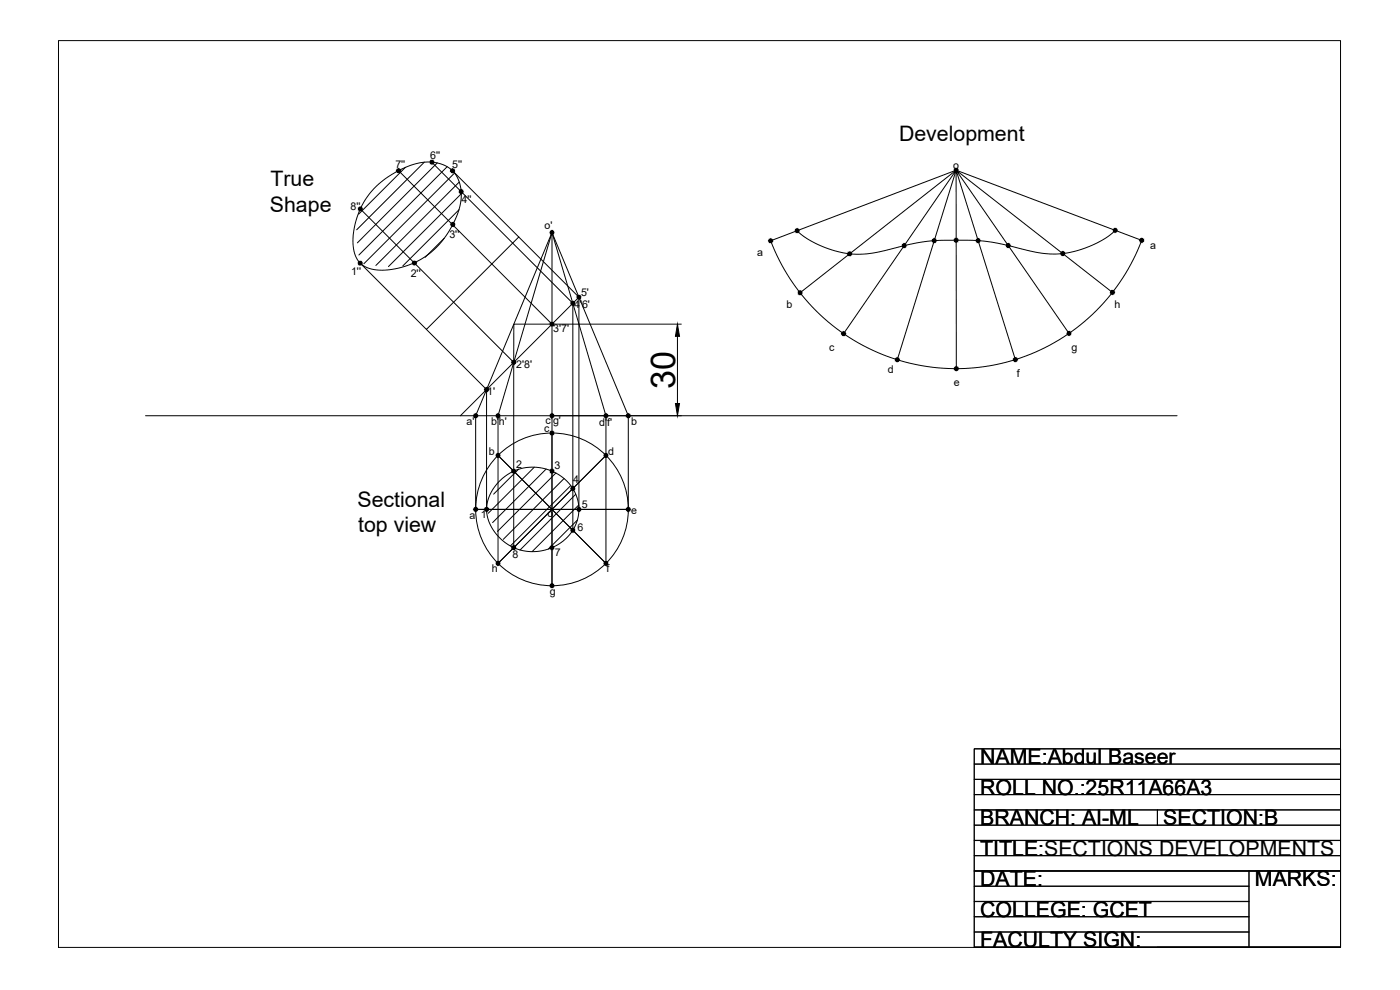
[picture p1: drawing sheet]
<svg xmlns="http://www.w3.org/2000/svg" width="420mm" height="297mm" viewBox="0 0 420 297" stroke-linecap="round" stroke-linejoin="round" font-family="sans-serif">
<!-- layer: 0 -->
<g fill="none" stroke="#000" stroke-width=".3">
<path d="M17.6 12.2h384.7v272.1h-384.7zM112.7 56.1a26.3 26.3 0 0 1 15.8-7.5 9.1 9.1 0 0 1 9.9 10.2 24.5 24.5 0 0 1-25 22.2 7.2 7.2 0 0 1-7.4-7.7 23.6 23.6 0 0 1 6.7-17.2zM119.5 51l46.2 46.3h-11.5v11.4M121.7 50.2l-14.1 14.1M127.3 48.7l-20.3 20.2M129.6 48.6l42.3 42.4v68.3M131.2 48.9l-24 24M134.2 50l-26.5 26.5M135.8 51.2l37.9 38M136.4 51.9l-27.2 27.2M137.8 54.6l-25 25.1M138.4 58.1l-21.8 21.9"/>
<path d="M286.9 51.1l-46.8 36.7M108 62.5l46.2 46.2M133.3 71.5l-5.7 5.7M137.8 62.9l-16.9 16.9M155.7 71.1l-27.7 27.7-20.1-20M165.7 69.8l22.9 54.9v28.1M231.3 72.2l55.6-21.1 55.7 21a59.5 59.5 0 0 1-55.6 38.5 59.5 59.5 0 0 1-55.7-38.4zM334.8 68.9a28.7 28.7 0 0 1-27.9 5.9 63.7 63.7 0 0 0-23-2.7 60.9 60.9 0 0 0-18.4 3.1 28.5 28.5 0 0 1-26.4-6.2M128 98.8l18 18.1v35.9M166.2 97.3h38.3M173.7 89.2l-35.5 35.5M173.7 89.2v63.6"/>
<path d="M333.9 87.7l-47-36.6 33.9 48.9M154.2 108.7v55.6M203.3 100.9v20.2M253.2 100.1l33.7-49-17.6 56.8M304.7 107.9l-17.8-56.8 .1 59.5M43.7 124.7h309.6M149.5 136.6l32.3 32.4v-44.3l-16.1-54.9-16.2 54.9v44.3l32.3-32.4M149.8 144.4a14.1 14.1 0 0 1 23.6 5.5 12.8 12.8 0 0 1-11.5 15.5 13.9 13.9 0 0 1-15.9-12.8 12.4 12.4 0 0 1 3.8-8.2zM155.7 140.8l-7.5 7.5M160.3 140.2l-13.8 13.8M163.9 140.8l-16.1 16M166.8 141.9l-17.5 17.6"/>
<path d="M169.3 143.6l-18.3 18.2M171.3 145.7l-18.1 18.1M172.8 148.3l-16.8 16.8M173.3 156l-8.7 8.7M173.7 151.5l-14 14M188.6 152.8h-45.8v-28.1l22.9-54.9v105.9M292.4 238.5h109.9M292.4 233.9h109.9M292.4 229.3h109.9M292.4 238.4h109.9M292.4 233.8h109.9M292.4 229.2h109.9"/>
<path d="M292.4 256.8h109.9M292.4 252.2h109.9M292.4 247.6h109.9M292.4 243h109.9M292.4 256.7h109.9M292.4 252.1h109.9M292.4 247.5h109.9M347.4 243v4.6M292.4 279.7h82.4M292.4 275.1h82.4M292.4 270.5h82.4M292.4 265.9h82.4"/>
<path d="M292.4 261.4h109.9M292.4 279.6h82.4M292.4 275h82.4M292.4 270.4h82.4M292.4 261.3h109.9M374.8 261.3v23M292.4 284.3h109.9h-109.9v-59.6h109.9v59.6h-54.9M292.4 284.2h109.9h-109.9v-59.6h109.9v59.6h-54.9"/>
<circle cx="165.7" cy="152.8" r="22.9"/>
</g>
<g fill="#000" stroke="#000" stroke-width=".3">
<path d="M203.3 97.3l.6 3.6h-1.2zM202.7 121.1h1.2l-.6 3.6z"/>
<path d="M119.2 51.1l.4 .1zM119.2 51.2h.4zM119.2 51.3l.4-.1z"/>
<path d="M119.2 51.5l.4-.3zM119.6 51.2l-.1 .4zM119.6 51.2l-.1 .4z"/>
<path d="M119.3 50.8l.3 .4zM119.2 50.9l.4 .3zM119.2 50.9l.4 .3z"/>
<path d="M119.6 51.2l.2 .4zM119.6 51.2l.3 .4zM119.6 51.2l.3 .4z"/>
<path d="M119.8 50.8l-.2 .4zM119.6 50.8v.4zM119.5 50.8l.1 .4z"/>
<path d="M119.6 51.2l.4 .3zM119.6 51.2h.5z"/>
<path d="M119.6 51.2h.5zM119.6 51.2l.4-.3zM119.9 50.8l-.3 .4z"/>
<path d="M129.2 48.5l.4 .2zM129.2 48.7h.4zM129.2 48.8l.4-.1z"/>
<path d="M129.3 48.9l.3-.2zM129.6 48.7l-.1 .4zM129.6 48.7l-.1 .4z"/>
<path d="M129.4 48.3l.2 .4zM129.3 48.4l.3 .3zM129.3 48.4l.3 .3z"/>
<path d="M129.6 48.7l.2 .4zM129.6 48.7l.2 .4zM129.6 48.7l.3 .3z"/>
<path d="M129.8 48.2l-.2 .5zM129.6 48.2v.5zM129.5 48.2l.1 .5z"/>
<path d="M129.6 48.7l.5 .1zM129.6 48.7l.5 .1z"/>
<path d="M129.6 48.7l.5-.2zM129.6 48.7l.4-.3zM129.9 48.3l-.3 .4z"/>
<path d="M135.4 51.1l.4 .1zM135.4 51.2h.4zM135.4 51.4l.4-.2z"/>
<path d="M135.4 51.5l.4-.3zM135.8 51.2l-.3 .4zM135.8 51.2l-.1 .5z"/>
<path d="M135.5 50.9l.3 .3zM135.5 50.9l.3 .3zM135.4 51l.4 .2z"/>
<path d="M135.8 51.2l.1 .5zM135.8 51.2l.3 .4zM135.8 51.2l.4 .3z"/>
<path d="M135.9 50.8l-.1 .4zM135.8 50.8v.4zM135.7 50.8l.1 .4z"/>
<path d="M135.8 51.2l.4 .3zM135.8 51.2l.4 .2z"/>
<path d="M135.8 51.2l.4-.1zM135.8 51.2l.4-.1zM136.1 50.9l-.3 .3z"/>
<path d="M138 57.4l.4 .1zM138 57.5h.4zM138 57.6l.4-.1z"/>
<path d="M138 57.8l.4-.3zM138.4 57.5l-.3 .4zM138.4 57.5l-.1 .4z"/>
<path d="M138.1 57.1l.3 .4zM138.1 57.1l.3 .4zM138 57.2l.4 .3z"/>
<path d="M138.4 57.5l.2 .4zM138.4 57.5l.3 .4zM138.4 57.5l.3 .4z"/>
<path d="M138.6 57.1l-.2 .4zM138.4 57v.5zM138.3 57.1l.1 .4z"/>
<path d="M138.4 57.5l.4 .3zM138.4 57.5l.4 .1z"/>
<path d="M138.4 57.5l.4-.1zM138.4 57.5l.4-.3zM138.7 57.1l-.3 .4z"/>
<path d="M286.5 50.9l.4 .2zM286.5 51.1h.4zM286.5 51.2l.4-.1z"/>
<path d="M286.6 51.3l.3-.2zM286.9 51.1l-.2 .3zM286.9 51.1l-.1 .4z"/>
<path d="M286.7 50.7l.2 .4zM286.6 50.8l.3 .3zM286.6 50.8l.3 .3z"/>
<path d="M286.9 51.1l.2 .4zM286.9 51.1l.2 .4zM286.9 51.1l.4 .2z"/>
<path d="M287.1 50.6l-.2 .5zM286.9 50.6v.5zM286.8 50.6l.1 .5v-.5z"/>
<path d="M286.9 51.1l.4 .2zM286.9 51.1l.5 .1z"/>
<path d="M286.9 51.1l.5-.2zM286.9 51.1l.4-.3zM287.2 50.7l-.3 .4z"/>
<path d="M107.7 78.8l.4 .2zM107.6 79h.5zM107.7 79.1l.4-.1z"/>
<path d="M107.7 62.5l.4 .2zM107.7 62.7h.4zM107.7 62.8l.4-.1z"/>
<path d="M107.7 79.2l.4-.2zM108.1 79l-.1 .4zM108.1 79l-.1 .4z"/>
<path d="M107.8 63l.3-.3zM108.1 62.7l-.2 .4zM108.1 62.7l-.1 .4z"/>
<path d="M107.8 78.6l.3 .4zM107.7 78.7l.4 .3zM107.7 78.7l.4 .3z"/>
<path d="M107.9 62.3l.2 .4zM107.9 62.3l.2 .4zM107.8 62.4l.3 .3z"/>
<path d="M108.1 79l.1 .4zM108.1 79l.3 .3zM108.1 79l.3 .3z"/>
<path d="M108.1 62.7l.2 .4zM108.1 62.7l.3 .4zM108.1 62.7l.3 .4z"/>
<path d="M108.2 78.5l-.1 .5zM108.1 78.5v.5zM108 78.5l.1 .5z"/>
<path d="M108.3 62.3l-.2 .4zM108.1 62.2v.5zM108 62.3l.1 .4v-.5z"/>
<path d="M108.1 79l.4 .1zM108.1 79h.5z"/>
<path d="M108.1 62.7l.4 .3zM108.1 62.7l.5 .1z"/>
<path d="M108.1 79h.5zM108.1 79l.4-.3v.1zM108.4 78.6l-.3 .4z"/>
<path d="M108.1 62.7l.5-.2zM108.1 62.7l.4-.3zM108.4 62.3l-.3 .4z"/>
<path d="M123.9 78.8l.5 .1zM123.9 78.9h.5zM123.9 79.1l.5-.2z"/>
<path d="M124 79.2l.4-.3zM124.4 78.9l-.3 .4zM124.4 78.9l-.2 .5z"/>
<path d="M124.1 78.6l.3 .3zM124.1 78.6l.3 .3zM124 78.6l.4 .3z"/>
<path d="M124.4 78.9l.1 .5zM124.4 78.9l.2 .4zM124.4 78.9l.2 .4z"/>
<path d="M124.5 78.5l-.1 .4zM124.4 78.5v.4zM124.2 78.5l.2 .4v-.4z"/>
<path d="M124.4 78.9l.4 .2zM124.4 78.9l.4 .2z"/>
<path d="M124.4 78.9l.4-.1zM124.4 78.9l.3-.3zM124.6 78.6l-.2 .3z"/>
<path d="M135.5 67.2l.4 .1zM135.4 67.3h.5zM135.5 67.5l.4-.2z"/>
<path d="M135.5 67.6l.4-.3zM135.9 67.3l-.3 .4zM135.9 67.3v.5z"/>
<path d="M135.6 67l.3 .3zM135.6 67l.3 .3zM135.5 67.1l.4 .2z"/>
<path d="M135.9 67.3v.5zM135.9 67.3l.3 .4zM135.9 67.3l.4 .3z"/>
<path d="M136 66.9l-.1 .4zM135.9 66.9v.4zM135.7 66.9l.2 .4z"/>
<path d="M135.9 67.3l.4 .3zM135.9 67.3l.4 .2z"/>
<path d="M135.9 67.3h.5zM135.9 67.3l.4-.1zM136.2 67l-.3 .3z"/>
<path d="M165.2 69.6l.5 .2zM165.2 69.8h.5zM165.2 69.9l.5-.1z"/>
<path d="M165.3 70l.4-.2zM165.7 69.8l-.2 .4zM165.7 69.8l-.2 .4z"/>
<path d="M165.4 69.4l.3 .4zM165.3 69.5l.4 .3zM165.3 69.5l.4 .3z"/>
<path d="M165.7 69.8l.1 .4zM165.7 69.8l.1 .4zM165.7 69.8l.2 .3z"/>
<path d="M165.8 69.3l-.1 .5zM165.7 69.3v.5zM165.5 69.3l.2 .5z"/>
<path d="M165.7 69.8l.4 .1zM165.7 69.8l.4 .1z"/>
<path d="M165.7 69.8l.4-.2zM165.7 69.8l.3-.3zM165.9 69.4l-.2 .4z"/>
<path d="M230.9 72.4l.4-.2zM230.9 72.5l.4-.3zM231.3 72.2l-.1 .5z"/>
<path d="M230.9 72l.4 .2zM230.8 72.1l.5 .1zM230.8 72.3l.5-.1z"/>
<path d="M231.3 72.2l-.1 .5zM231.3 72.2l.2 .5z"/>
<path d="M231.1 71.8l.2 .4zM231 71.9l.3 .3zM231 71.9l.3 .3z"/>
<path d="M231.3 72.2l.3 .4zM231.3 72.2l.3 .4zM231.3 72.2l.4 .2z"/>
<path d="M231.5 71.9l-.2 .3zM231.4 71.8l-.1 .4zM231.3 71.8v.4z"/>
<path d="M231.3 72.2l.4 .2zM231.3 72.2l.4-.1zM231.3 72.2l.4-.1z"/>
<path d="M238.8 69.1l.4 .1zM238.8 69.2h.4zM238.8 69.4l.4-.2z"/>
<path d="M238.9 69.5l.3-.3zM239.2 69.2l-.2 .4zM239.2 69.2l-.1 .5z"/>
<path d="M239 68.8l.2 .4zM239 68.8l.2 .4zM238.9 69l.3 .2z"/>
<path d="M239.2 69.2l.2 .5zM239.2 69.2l.3 .4zM239.2 69.2l.3 .4z"/>
<path d="M239.4 68.8l-.2 .4zM239.2 68.8v.4zM239.1 68.8l.1 .4z"/>
<path d="M239.2 69.2l.5 .2zM239.2 69.2h.5z"/>
<path d="M239.2 69.2h.5zM239.2 69.2l.5-.1zM239.5 68.8l-.3 .4z"/>
<path d="M254.6 76l.4 .2zM254.5 76.2h.5zM254.6 76.3v.1l.4-.2z"/>
<path d="M254.6 76.4l.4-.2zM255 76.2l-.1 .4zM255 76.2l-.1 .4z"/>
<path d="M254.7 75.8l.3 .4zM254.7 75.8l.3 .4zM254.6 75.9l.4 .3z"/>
<path d="M255 76.2l.1 .4zM255 76.2l.3 .3zM255 76.2l.4 .2z"/>
<path d="M255.1 75.7l-.1 .5zM255 75.7v.5zM254.9 75.7l.1 .5z"/>
<path d="M255 76.2l.4 .2zM255 76.2h.5z"/>
<path d="M255 76.2h.5zM255 76.2l.4-.3zM255.3 75.8l-.3 .4z"/>
<path d="M270.9 73.6l.5 .1zM270.9 73.7h.5zM270.9 73.8l.5-.1z"/>
<path d="M271 74l.4-.3zM271.4 73.7l-.2 .4zM271.4 73.7l-.2 .4z"/>
<path d="M271.1 73.3l.3 .4zM271 73.4l.4 .3zM271 73.4l.4 .3z"/>
<path d="M271.4 73.7l.1 .4zM271.4 73.7l.2 .4zM271.4 73.7l.2 .4z"/>
<path d="M271.5 73.3l-.1 .4zM271.4 73.2v.5zM271.2 73.3l.2 .4z"/>
<path d="M271.4 73.7l.4 .1zM271.4 73.7l.4 .1z"/>
<path d="M271.4 73.7l.4-.1zM271.4 73.7l.3-.3zM271.6 73.3l-.2 .4z"/>
<path d="M279.9 72.1l.5 .1zM279.9 72.2h.5zM279.9 72.3l.5-.1z"/>
<path d="M280 72.5l.4-.3zM280.4 72.2l-.2 .4zM280.4 72.2l-.2 .4z"/>
<path d="M280.1 71.8l.3 .4zM280 71.9l.4 .3zM280 71.9l.4 .3z"/>
<path d="M280.4 72.2l.1 .4zM280.4 72.2l.2 .4zM280.4 72.2l.2 .4z"/>
<path d="M280.5 71.8l-.1 .4zM280.4 71.7v.5zM280.2 71.8l.2 .4z"/>
<path d="M280.4 72.2l.4 .3zM280.4 72.2l.4 .1z"/>
<path d="M280.4 72.2l.4-.1zM280.4 72.2l.4-.3zM280.6 71.8l-.2 .4z"/>
<path d="M286.5 71.9l.4 .2zM286.5 72.1h.4zM286.5 72.2l.4-.1z"/>
<path d="M286.6 72.4l.3-.3zM286.9 72.1l-.2 .4zM286.9 72.1l-.1 .4z"/>
<path d="M286.7 71.7l.2 .4zM286.7 71.7l.2 .4zM286.6 71.8l.3 .3z"/>
<path d="M286.9 72.1l.2 .4zM286.9 72.1l.3 .4zM286.9 72.1l.4 .3z"/>
<path d="M287.1 71.6l-.2 .5zM286.9 71.6v.5zM286.8 71.6l.1 .5z"/>
<path d="M286.9 72.1l.4 .3zM286.9 72.1l.5 .1z"/>
<path d="M286.9 72.1l.5-.2zM286.9 72.1l.4-.3zM287.2 71.7l-.3 .4z"/>
<path d="M293.1 72l.4 .2zM293.1 72.2h.4zM293.1 72.3l.4-.1z"/>
<path d="M293.2 72.5l.3-.3zM293.5 72.2l-.2 .4zM293.5 72.2l-.1 .4z"/>
<path d="M293.3 71.8l.2 .4zM293.3 71.8l.2 .4zM293.2 71.9l.3 .3z"/>
<path d="M293.5 72.2l.2 .4zM293.5 72.2l.3 .4zM293.5 72.2l.3 .4z"/>
<path d="M293.7 71.7l-.2 .5zM293.5 71.7v.5zM293.4 71.7l.1 .5z"/>
<path d="M293.5 72.2l.5 .1zM293.5 72.2l.5 .1z"/>
<path d="M293.5 72.2l.5-.2zM293.5 72.2l.4-.3zM293.8 71.8l-.3 .4z"/>
<path d="M302.1 73.5l.5 .2zM302.1 73.7h.5zM302.1 73.8l.5-.1z"/>
<path d="M302.2 73.9l.4-.2zM302.6 73.7l-.3 .3zM302.6 73.7v.4z"/>
<path d="M302.3 73.3l.3 .4zM302.3 73.3l.3 .4zM302.2 73.4l.4 .3z"/>
<path d="M302.6 73.7v.4zM302.6 73.7l.2 .3zM302.6 73.7l.2 .3z"/>
<path d="M302.7 73.2l-.1 .5zM302.6 73.2v.5zM302.4 73.2l.2 .5z"/>
<path d="M302.6 73.7l.4 .1zM302.6 73.7l.4 .1z"/>
<path d="M302.6 73.7h.4zM302.6 73.7l.4-.2zM302.8 73.3l-.2 .4z"/>
<path d="M318.5 75.9l.4 .2zM318.5 76.1h.4zM318.5 76.2l.4-.1z"/>
<path d="M318.6 76.4l.3-.3zM318.9 76.1l-.1 .4zM318.9 76.1l-.1 .4z"/>
<path d="M318.7 75.7l.2 .4zM318.7 75.7l.2 .4zM318.6 75.8l.3 .3z"/>
<path d="M318.9 76.1v.4zM318.9 76.1l.2 .4zM318.9 76.1l.4 .3z"/>
<path d="M319.1 75.6l-.2 .5zM318.9 75.6v.5zM318.8 75.6l.1 .5z"/>
<path d="M318.9 76.1l.4 .3zM318.9 76.1l.5 .1z"/>
<path d="M318.9 76.1l.5-.2zM318.9 76.1l.5-.2zM319.2 75.7l-.3 .4z"/>
<path d="M334.2 69l.5 .1zM334.2 69.1h.5zM334.2 69.3l.5-.2z"/>
<path d="M334.3 69.4l.4-.3zM334.7 69.1l-.3 .4zM334.7 69.1l-.2 .4z"/>
<path d="M334.4 68.7l.3 .4zM334.4 68.7l.3 .4zM334.3 68.8l.4 .3z"/>
<path d="M334.7 69.1l.1 .4zM334.7 69.1l.3 .4zM334.7 69.1l.3 .4z"/>
<path d="M334.8 68.7l-.1 .4 .3-.4zM334.7 68.7v.4zM334.5 68.7l.2 .4z"/>
<path d="M334.7 69.1l.4 .2zM334.7 69.1l.4 .2z"/>
<path d="M334.7 69.1l.4-.1zM334.7 69.1l.4-.1zM335 68.7l-.3 .4z"/>
<path d="M342.2 72.3l.4-.2zM342.3 72.4l.3-.3zM342.6 72.1l-.1 .5z"/>
<path d="M342.3 71.9l.3 .2zM342.2 72l.4 .1zM342.2 72.1h.4z"/>
<path d="M342.6 72.1l-.1 .5zM342.6 72.1l.2 .5z"/>
<path d="M342.5 71.7l.1 .4zM342.4 71.8l.2 .3zM342.4 71.8l.2 .3z"/>
<path d="M342.6 72.1l.2 .5zM342.6 72.1l.3 .4zM342.6 72.1l.5 .1z"/>
<path d="M342.9 71.7l-.3 .4zM342.8 71.7l-.2 .4zM342.6 71.7v.4z"/>
<path d="M342.6 72.1l.5 .1zM342.6 72.1h.5zM342.6 72.1l.4-.3z"/>
<path d="M165.2 97.1l.5 .2zM165.2 97.3h.5zM165.2 97.4l.5-.1z"/>
<path d="M165.3 97.5l.4-.2zM165.7 97.3l-.2 .4zM165.7 97.3l-.2 .4z"/>
<path d="M165.4 96.9l.3 .4zM165.3 97l.4 .3zM165.3 97l.4 .3z"/>
<path d="M165.7 97.3l.1 .4zM165.7 97.3l.1 .4zM165.7 97.3l.2 .3z"/>
<path d="M165.8 96.8l-.1 .5zM165.7 96.8v.5zM165.5 96.8l.2 .5z"/>
<path d="M165.7 97.3l.4 .1zM165.7 97.3l.4 .1z"/>
<path d="M165.7 97.3l.4-.2zM165.7 97.3l.3-.3zM165.9 96.9l-.2 .4z"/>
<path d="M171.5 90.9l.4 .1zM171.5 91h.4zM171.5 91.1l.4-.1z"/>
<path d="M171.5 91.3l.4-.3zM171.9 91l-.3 .4zM171.9 91l-.1 .4z"/>
<path d="M171.6 90.6l.3 .4zM171.5 90.7l.4 .3zM171.5 90.7l.4 .3z"/>
<path d="M171.9 91l.1 .4zM171.9 91l.3 .4zM171.9 91l.3 .4z"/>
<path d="M172 90.6l-.1 .4zM171.9 90.5v.5zM171.8 90.6l.1 .4z"/>
<path d="M171.9 91l.4 .3zM171.9 91l.4 .1z"/>
<path d="M171.9 91l.4-.1zM171.9 91l.4-.3zM172.2 90.6l-.3 .4z"/>
<path d="M173.3 89l.4 .2zM173.3 89.2h.4zM173.3 89.3l.4-.1z"/>
<path d="M173.4 89.4l.3-.2zM173.7 89.2l-.2 .3zM173.7 89.2l-.1 .4z"/>
<path d="M173.5 88.8l.2 .4zM173.5 88.8l.2 .4zM173.4 88.9l.3 .3z"/>
<path d="M173.7 89.2l.2 .4zM173.7 89.2l.2 .4zM173.7 89.2l.3 .3z"/>
<path d="M173.9 88.7l-.2 .5zM173.7 88.7v.5zM173.6 88.7l.1 .5z"/>
<path d="M173.7 89.2l.5 .1zM173.7 89.2l.5 .1z"/>
<path d="M173.7 89.2l.5-.2zM173.7 89.2l.4-.3zM174 88.8l-.3 .4z"/>
<path d="M239.7 88l.4-.2zM239.8 88.1l.3-.3zM240.1 87.8l-.2 .4z"/>
<path d="M239.7 87.6l.4 .2zM239.7 87.7l.4 .1zM239.6 87.9l.5-.1z"/>
<path d="M240.1 87.8v.5zM240.1 87.8v.5z"/>
<path d="M239.9 87.4l.2 .4zM239.8 87.5l.3 .3zM239.8 87.5l.3 .3z"/>
<path d="M240.1 87.8l.2 .5zM240.1 87.8l.4 .3zM240.1 87.8l.4 .3z"/>
<path d="M240.4 87.5l-.3 .3zM240.2 87.4l-.1 .4zM240.1 87.4v.4z"/>
<path d="M240.1 87.8h.5zM240.1 87.8l.4-.1zM240.1 87.8l.4-.1z"/>
<path d="M252.8 99.9l.4 .2zM252.7 100l.5 .1zM252.7 100.1h.5z"/>
<path d="M253 99.7l.2 .4zM252.9 99.8l.3 .3zM252.9 99.8l.3 .3z"/>
<path d="M253.4 99.7l-.2 .4zM253.3 99.7l-.1 .4zM253.1 99.7l.1 .4z"/>
<path d="M320.4 99.8l.4 .2zM320.4 99.9l.4 .1zM320.4 100.1l.4-.1z"/>
<path d="M320.7 99.6l.1 .4zM320.5 99.7l.3 .3zM320.5 99.7l.3 .3z"/>
<path d="M321.1 99.7l-.3 .3zM320.9 99.6l-.1 .4zM320.8 99.6v.4z"/>
<path d="M333.4 87.9l.5-.2zM333.5 88l.4-.3zM333.9 87.7l-.2 .5z"/>
<path d="M333.5 87.5l.4 .2zM333.4 87.6l.5 .1zM333.4 87.8l.5-.1z"/>
<path d="M333.9 87.7l-.2 .5zM333.9 87.7v.5z"/>
<path d="M333.7 87.3l.2 .4zM333.6 87.4l.3 .3zM333.6 87.4l.3 .3z"/>
<path d="M333.9 87.7l.2 .4zM333.9 87.7l.2 .4zM333.9 87.7l.4 .2z"/>
<path d="M334.1 87.4l-.2 .3zM334 87.3l-.1 .4zM333.8 87.3l.1 .4z"/>
<path d="M333.9 87.7l.4 .2zM333.9 87.7l.4-.1zM333.9 87.7l.4-.1z"/>
<path d="M145.6 116.7l.4 .2zM145.6 116.9h.4zM145.6 117l.4-.1z"/>
<path d="M145.7 117.2l.3-.3zM146 116.9l-.2 .4zM146 116.9l-.1 .4z"/>
<path d="M145.8 116.5l.2 .4zM145.7 116.6l.3 .3zM145.7 116.6l.3 .3z"/>
<path d="M146 116.9l.2 .4zM146 116.9l.3 .4zM146 116.9l.3 .4z"/>
<path d="M146.2 116.4l-.2 .5 .3-.4zM146 116.4v.5zM145.9 116.4l.1 .5z"/>
<path d="M146 116.9l.4 .3zM146 116.9l.5 .1z"/>
<path d="M146 116.9l.5-.2zM146 116.9l.4-.3zM146.3 116.5l-.3 .4z"/>
<path d="M153.7 108.6l.5 .1zM153.7 108.7h.5zM153.7 108.9l.5-.2z"/>
<path d="M153.8 109l.4-.3zM154.2 108.7l-.2 .5zM154.2 108.7v.5z"/>
<path d="M153.9 108.4l.3 .3zM153.9 108.4l.3 .3zM153.8 108.5l.4 .2z"/>
<path d="M154.2 108.7l.1 .5zM154.2 108.7l.1 .5zM154.2 108.7l.2 .4z"/>
<path d="M154.3 108.3l-.1 .4zM154.2 108.3v.4zM154 108.3l.2 .4z"/>
<path d="M154.2 108.7l.3 .3zM154.2 108.7h.4z"/>
<path d="M154.2 108.7h.4zM154.2 108.7l.4-.1zM154.4 108.4l-.2 .3z"/>
<path d="M252.7 100.3l.5-.2zM252.8 100.4l.4-.3zM253.2 100.1l-.2 .5z"/>
<path d="M253.2 100.1l-.2 .5zM253.2 100.1v.5z"/>
<path d="M253.2 100.1l.3 .4zM253.2 100.1l.3 .4zM253.2 100.1l.4 .1z"/>
<path d="M253.2 100.1l.4 .1zM253.2 100.1l.4-.2zM253.2 100.1l.3-.3z"/>
<path d="M268.9 108.1l.4-.2zM268.9 108.2l.4-.3zM269.3 107.9l-.3 .4z"/>
<path d="M268.9 107.7l.4 .2zM268.8 107.8l.5 .1zM268.8 108l.5-.1z"/>
<path d="M269.3 107.9v.5zM269.3 107.9v.5z"/>
<path d="M269.1 107.5l.2 .4zM269 107.6l.3 .3zM269 107.6l.3 .3z"/>
<path d="M269.3 107.9l.1 .5zM269.3 107.9l.3 .4zM269.3 107.9l.4 .2z"/>
<path d="M269.5 107.6l-.2 .3zM269.4 107.5l-.1 .4zM269.3 107.5v.4z"/>
<path d="M269.3 107.9l.4 .2zM269.3 107.9h.4zM269.3 107.9l.3-.3z"/>
<path d="M286.6 110.8l.4-.2zM286.6 110.9l.4-.3zM287 110.6l-.1 .5z"/>
<path d="M286.6 110.4l.4 .2zM286.6 110.5l.4 .1zM286.6 110.6h.4z"/>
<path d="M287 110.6l-.1 .5zM287 110.6l.2 .4z"/>
<path d="M286.8 110.2l.2 .4zM286.7 110.3l.3 .3zM286.7 110.3l.3 .3z"/>
<path d="M287 110.6l.2 .4zM287 110.6l.3 .4zM287 110.6l.5 .1z"/>
<path d="M287.3 110.2l-.3 .4zM287.1 110.2l-.1 .4zM287 110.2v.4z"/>
<path d="M287 110.6l.5 .1zM287 110.6l.4-.1zM287 110.6l.4-.1z"/>
<path d="M304.3 108.1l.4-.2zM304.4 108.2l.3-.3zM304.7 107.9l-.2 .4z"/>
<path d="M304.3 107.6l.4 .3zM304.3 107.8l.4 .1zM304.3 107.9h.4z"/>
<path d="M304.7 107.9v.5zM304.7 107.9v.5z"/>
<path d="M304.6 107.5l.1 .4zM304.4 107.5l.3 .4zM304.3 107.6l.4 .3z"/>
<path d="M304.7 107.9l.2 .4zM304.7 107.9l.4 .2zM304.7 107.9l.4 .2z"/>
<path d="M305 107.5l-.3 .4zM304.8 107.5l-.1 .4zM304.7 107.4v.5z"/>
<path d="M304.7 107.9h.5zM304.7 107.9l.4-.2zM304.7 107.9l.4-.2z"/>
<path d="M320.4 100.2l.4-.2zM320.5 100.3l.3-.3zM320.8 100l-.1 .5z"/>
<path d="M320.8 100l-.1 .5zM320.8 100l.2 .5z"/>
<path d="M320.8 100l.2 .5zM320.8 100l.4 .3zM320.8 100l.5 .2z"/>
<path d="M320.8 100l.5 .2zM320.8 100l.5-.1zM320.8 100l.5-.1z"/>
<path d="M142.3 124.6l.5 .1zM142.3 124.7h.5zM142.3 124.9l.5-.2z"/>
<path d="M142.4 125l.4-.3zM142.8 124.7l-.3 .4zM142.8 124.7l-.2 .5z"/>
<path d="M142.5 124.4l.3 .3-.2-.4zM142.5 124.4l.3 .3zM142.4 124.5l.4 .2z"/>
<path d="M142.8 124.7l.1 .5zM142.8 124.7l.1 .5zM142.8 124.7l.2 .4z"/>
<path d="M142.9 124.3l-.1 .4zM142.8 124.3v.4zM142.6 124.3l.2 .4z"/>
<path d="M142.8 124.7l.4 .2zM142.8 124.7l.4 .2z"/>
<path d="M142.8 124.7l.4-.1zM142.8 124.7l.3-.2zM143 124.4l-.2 .3z"/>
<path d="M149 124.6v.1h.5zM149 124.7h.5zM149 124.9l.5-.2z"/>
<path d="M149 136.5l.5 .1zM149 136.6h.5zM149 136.8l.5-.2z"/>
<path d="M149.1 125l.4-.3zM149.5 124.7l-.3 .4zM149.5 124.7l-.2 .5z"/>
<path d="M149.1 136.9l.4-.3zM149.5 136.6l-.3 .4zM149.5 136.6l-.2 .5z"/>
<path d="M149.2 124.4l.3 .3zM149.2 124.4l.3 .3zM149.1 124.5l.4 .2z"/>
<path d="M149.2 136.3l.3 .3zM149.2 136.3l.3 .3zM149.1 136.4l.4 .2z"/>
<path d="M149.5 124.7l.1 .5zM149.5 124.7l.1 .5zM149.5 124.7l.3 .3z"/>
<path d="M149.5 136.6l.1 .5zM149.5 136.6l.1 .5zM149.5 136.6l.3 .3z"/>
<path d="M149.6 124.3l-.1 .4zM149.5 124.3v.4zM149.3 124.3l.2 .4z"/>
<path d="M149.6 136.2l-.1 .4zM149.5 136.2v.4zM149.3 136.2l.2 .4z"/>
<path d="M149.5 124.7l.3 .3zM149.5 124.7l.4 .2z"/>
<path d="M149.5 136.6l.3 .3zM149.5 136.6l.4 .2z"/>
<path d="M149.5 124.7l.4-.1zM149.5 124.7l.3-.2zM149.7 124.4l-.2 .3z"/>
<path d="M149.5 136.6l.4-.1zM149.5 136.6l.3-.2zM149.7 136.3l-.2 .3z"/>
<path d="M165.2 124.6l.5 .1zM165.2 124.7h.5zM165.2 124.9l.5-.2z"/>
<path d="M165.2 129.8l.5 .1zM165.2 129.9h.5zM165.2 130.1l.5-.2z"/>
<path d="M165.3 125l.4-.3zM165.7 124.7l-.2 .5zM165.7 124.7l-.2 .5z"/>
<path d="M165.3 130.2l.4-.3zM165.7 129.9l-.2 .5zM165.7 129.9v.5z"/>
<path d="M165.4 124.4l.3 .3zM165.3 124.5l.4 .2zM165.3 124.5l.4 .2z"/>
<path d="M165.4 129.6l.3 .3zM165.4 129.6l.3 .3zM165.3 129.7l.4 .2z"/>
<path d="M165.7 124.7l.1 .5zM165.7 124.7l.1 .5zM165.7 124.7l.2 .4z"/>
<path d="M165.7 129.9v.5zM165.7 129.9l.1 .5zM165.7 129.9l.3 .3z"/>
<path d="M165.8 124.3l-.1 .4zM165.7 124.3v.4zM165.5 124.3l.2 .4z"/>
<path d="M165.8 129.5l-.1 .4zM165.7 129.5v.4zM165.5 129.5l.2 .4z"/>
<path d="M165.7 124.7l.4 .2zM165.7 124.7l.4 .2z"/>
<path d="M165.7 129.9l.3 .3zM165.7 129.9l.4 .2z"/>
<path d="M165.7 124.7l.4-.1zM165.7 124.7l.3-.2zM165.9 124.4l-.2 .3z"/>
<path d="M165.7 129.9l.4-.1zM165.7 129.9l.4-.1zM165.9 129.6l-.2 .3z"/>
<path d="M181.4 124.6l.4 .1zM181.4 124.7h.4zM181.4 124.9l.4-.2z"/>
<path d="M181.4 136.5l.4 .1zM181.4 136.6h.4zM181.4 136.8l.4-.2z"/>
<path d="M181.5 125l.3-.3zM181.8 124.7l-.1 .5zM181.8 124.7l-.1 .5z"/>
<path d="M181.5 136.9l.3-.3zM181.8 136.6l-.1 .5zM181.8 136.6l-.1 .5z"/>
<path d="M181.6 124.4l.2 .3zM181.5 124.5l.3 .2zM181.5 124.5l.3 .2z"/>
<path d="M181.6 136.3l.2 .3zM181.6 136.3l.2 .3zM181.5 136.4l.3 .2z"/>
<path d="M181.8 124.7l.2 .5zM181.8 124.7l.3 .4zM181.8 124.7l.3 .4z"/>
<path d="M181.8 136.6l.2 .5zM181.8 136.6l.3 .4zM181.8 136.6l.3 .4z"/>
<path d="M182 124.3l-.2 .4zM181.8 124.3v.4zM181.7 124.3l.1 .4z"/>
<path d="M182 136.2l-.2 .4zM181.8 136.2v.4zM181.7 136.2l.1 .4z"/>
<path d="M181.8 124.7l.5 .2zM181.8 124.7l.5 .2z"/>
<path d="M181.8 136.6l.4 .3zM181.8 136.6l.5 .2z"/>
<path d="M181.8 124.7l.5-.1zM181.8 124.7l.4-.2zM182.1 124.4l-.3 .3z"/>
<path d="M181.8 136.6l.5-.1zM181.8 136.6l.5-.1zM182.1 136.3l-.3 .3z"/>
<path d="M188.1 124.6l.5 .1zM188.1 124.7h.5zM188.1 124.9l.5-.2z"/>
<path d="M188.2 125l.4-.3zM188.6 124.7l-.2 .5zM188.6 124.7l-.2 .5z"/>
<path d="M188.3 124.4l.3 .3zM188.2 124.5l.4 .2zM188.2 124.5l.4 .2z"/>
<path d="M188.6 124.7l.1 .5zM188.6 124.7l.1 .5zM188.6 124.7l.3 .3z"/>
<path d="M188.7 124.3l-.1 .4zM188.6 124.3v.4zM188.4 124.3l.2 .4z"/>
<path d="M188.6 124.7l.3 .3zM188.6 124.7l.4 .2z"/>
<path d="M188.6 124.7l.4-.1zM188.6 124.7l.3-.2zM188.8 124.4l-.2 .3z"/>
<path d="M142.3 152.7l.5 .1zM142.3 152.8h.5zM142.3 153l.5-.2z"/>
<path d="M142.4 153.1l.4-.3zM142.8 152.8l-.2 .5-.1-.1zM142.8 152.8v.5z"/>
<path d="M142.5 152.5l.3 .3zM142.5 152.5l.3 .3zM142.4 152.6l.4 .2z"/>
<path d="M142.8 152.8v.5zM142.8 152.8l.1 .5zM142.8 152.8l.3 .3z"/>
<path d="M142.9 152.4l-.1 .4zM142.8 152.4v.4zM142.6 152.4l.2 .4z"/>
<path d="M142.8 152.8l.3 .3zM142.8 152.8l.4 .2z"/>
<path d="M142.8 152.8l.4-.1zM142.8 152.8l.4-.1zM143 152.5l-.2 .3z"/>
<path d="M145.6 152.7l.4 .1zM145.6 152.8h.4zM145.6 153l.4-.2z"/>
<path d="M145.7 153.1l.3-.3zM146 152.8l-.1 .5zM146 152.8v.5z"/>
<path d="M145.8 152.5l.2 .3zM145.7 152.6l.3 .2zM145.7 152.6l.3 .2z"/>
<path d="M146 152.8v.5zM146 152.8l.3 .4-.1 .1zM146 152.8l.4 .3z"/>
<path d="M146.2 152.4l-.2 .4 .3-.3zM146 152.4v.4zM145.9 152.4l.1 .4z"/>
<path d="M146 152.8l.4 .3zM146 152.8l.5 .2z"/>
<path d="M146 152.8l.5-.1zM146 152.8l.4-.2zM146.3 152.5l-.3 .3z"/>
<path d="M153.7 141.2l.5 .2zM153.7 141.4h.5zM153.7 141.5l.5-.1z"/>
<path d="M153.8 141.6l.4-.2zM154.2 141.4l-.2 .4zM154.2 141.4l-.2 .4z"/>
<path d="M153.9 141l.3 .4zM153.8 141.1l.4 .3zM153.8 141.1l.4 .3z"/>
<path d="M154.2 141.4l.1 .4zM154.2 141.4l.2 .3zM154.2 141.4l.2 .3z"/>
<path d="M154.3 140.9l-.1 .5zM154.2 140.9v.5zM154 140.9l.2 .5z"/>
<path d="M154.2 141.4l.4 .1zM154.2 141.4h.4z"/>
<path d="M154.2 141.4h.4zM154.2 141.4l.3-.3zM154.4 141l-.2 .4z"/>
<path d="M165.2 141.2l.5 .2zM165.2 141.4h.5zM165.2 141.5l.5-.1z"/>
<path d="M165.3 141.6l.4-.2zM165.7 141.4l-.2 .4zM165.7 141.4l-.2 .4z"/>
<path d="M165.4 141l.3 .4zM165.3 141.1l.4 .3zM165.3 141.1l.4 .3z"/>
<path d="M165.7 141.4l.1 .4zM165.7 141.4l.1 .4zM165.7 141.4l.2 .3z"/>
<path d="M165.8 140.9l-.1 .5zM165.7 140.9v.5zM165.5 140.9l.2 .5z"/>
<path d="M165.7 141.4l.4 .1zM165.7 141.4l.4 .1z"/>
<path d="M165.7 141.4l.4-.2zM165.7 141.4l.3-.3zM165.9 141l-.2 .4z"/>
<path d="M171.5 146.4l.4 .2zM171.5 146.6h.4zM171.5 146.7l.4-.1z"/>
<path d="M171.5 159l.4 .1zM171.5 159.1h.4zM171.5 159.2l.4-.1z"/>
<path d="M171.5 146.9l.4-.3zM171.9 146.6l-.1 .4zM171.9 146.6v.4z"/>
<path d="M171.5 159.4l.4-.3zM171.9 159.1l-.3 .4zM171.9 159.1v.5z"/>
<path d="M171.6 146.2l.3 .4zM171.6 146.2l.3 .4zM171.5 146.3l.4 .3z"/>
<path d="M171.6 158.7l.3 .4zM171.6 158.7l.3 .4zM171.5 158.8l.4 .3z"/>
<path d="M171.9 146.6v.4zM171.9 146.6l.1 .4zM171.9 146.6l.4 .3z"/>
<path d="M171.9 159.1v.5zM171.9 159.1l.3 .4zM171.9 159.1l.4 .3z"/>
<path d="M172 146.1l-.1 .5zM171.9 146.1v.5zM171.8 146.1l.1 .5z"/>
<path d="M172 158.7l-.1 .4zM171.9 158.6v.5zM171.8 158.7l.1 .4z"/>
<path d="M171.9 146.6l.4 .3zM171.9 146.6l.4 .1z"/>
<path d="M171.9 159.1l.4 .3zM171.9 159.1l.4 .1z"/>
<path d="M171.9 146.6l.4-.2zM171.9 146.6l.4-.3zM172.2 146.2l-.3 .4z"/>
<path d="M171.9 159.1l.4-.1zM171.9 159.1l.4-.3zM172.2 158.7l-.3 .4z"/>
<path d="M173.3 152.7l.4 .1zM173.3 152.8h.4zM173.3 153l.4-.2z"/>
<path d="M173.4 153.1l.3-.3zM173.7 152.8l-.1 .5zM173.7 152.8l-.1 .5z"/>
<path d="M173.5 152.5l.2 .3zM173.5 152.5l.2 .3zM173.4 152.6l.3 .2z"/>
<path d="M173.7 152.8v.5zM173.7 152.8l.2 .5zM173.7 152.8l.4 .3z"/>
<path d="M173.9 152.4l-.2 .4zM173.7 152.4v.4zM173.6 152.4l.1 .4z"/>
<path d="M173.7 152.8l.4 .3zM173.7 152.8l.5 .2z"/>
<path d="M173.7 152.8l.5-.1zM173.7 152.8l.5-.1zM174 152.5l-.3 .3z"/>
<path d="M188.1 152.7l.5 .1zM188.1 152.8h.5zM188.1 153l.5-.2z"/>
<path d="M188.2 153.1l.4-.3zM188.6 152.8l-.2 .5zM188.6 152.8v.5z"/>
<path d="M188.3 152.5l.3 .3zM188.2 152.6l.4 .2zM188.2 152.6l.4 .2z"/>
<path d="M188.6 152.8v.5zM188.6 152.8l.1 .5zM188.6 152.8l.3 .3z"/>
<path d="M188.7 152.4l-.1 .4zM188.6 152.4v.4zM188.4 152.4l.2 .4z"/>
<path d="M188.6 152.8l.3 .3zM188.6 152.8l.4 .2z"/>
<path d="M188.6 152.8l.4-.1zM188.6 152.8l.3-.2zM188.8 152.5l-.2 .3z"/>
<path d="M149 168.9v.1h.5zM149 169h.5zM149 169.2l.5-.2z"/>
<path d="M149.1 169.3l.4-.3zM149.5 169l-.3 .4zM149.5 169l-.2 .5z"/>
<path d="M149.2 168.7l.3 .3zM149.2 168.7l.3 .3zM149.1 168.8l.4 .2z"/>
<path d="M149.5 169l.1 .5zM149.5 169l.1 .5zM149.5 169l.3 .3z"/>
<path d="M149.6 168.6l-.1 .4zM149.5 168.6v.4zM149.3 168.6l.2 .4z"/>
<path d="M149.5 169l.3 .3zM149.5 169l.4 .2z"/>
<path d="M149.5 169l.4-.1zM149.5 169l.3-.2zM149.7 168.7l-.2 .3z"/>
<path d="M153.7 164.2l.5 .1zM153.7 164.3h.5zM153.7 164.5l.5-.2z"/>
<path d="M153.8 164.6l.4-.3zM154.2 164.3l-.2 .5zM154.2 164.3l-.2 .5z"/>
<path d="M153.9 163.9l.3 .4zM153.9 163.9l.3 .4zM153.8 164.1l.4 .2z"/>
<path d="M154.2 164.3l.1 .5zM154.2 164.3l.2 .4zM154.2 164.3l.2 .4z"/>
<path d="M154.3 163.9l-.1 .4zM154.2 163.9v.4zM154 163.9l.2 .4z"/>
<path d="M154.2 164.3l.4 .2zM154.2 164.3h.4z"/>
<path d="M154.2 164.3h.4zM154.2 164.3l.3-.2zM154.4 163.9l-.2 .4z"/>
<path d="M165.2 164.2l.5 .1zM165.2 164.3h.5zM165.2 164.5l.5-.2z"/>
<path d="M165.2 175.6l.5 .1zM165.2 175.7h.5zM165.2 175.9l.5-.2z"/>
<path d="M165.3 164.6l.4-.3zM165.7 164.3l-.2 .5zM165.7 164.3l-.2 .5z"/>
<path d="M165.3 176l.4-.3zM165.7 175.7l-.2 .5zM165.7 175.7v.5z"/>
<path d="M165.4 163.9l.3 .4zM165.4 163.9l.3 .4zM165.3 164.1l.4 .2z"/>
<path d="M165.4 175.4l.3 .3zM165.4 175.4l.3 .3zM165.3 175.5l.4 .2z"/>
<path d="M165.7 164.3l.1 .5zM165.7 164.3l.1 .5zM165.7 164.3l.3 .3z"/>
<path d="M165.7 175.7v.5zM165.7 175.7l.1 .5zM165.7 175.7l.3 .3z"/>
<path d="M165.8 163.9l-.1 .4zM165.7 163.9v.4zM165.5 163.9l.2 .4z"/>
<path d="M165.8 175.3l-.1 .4zM165.7 175.3v.4zM165.5 175.3l.2 .4z"/>
<path d="M165.7 164.3l.4 .2zM165.7 164.3l.4 .2z"/>
<path d="M165.7 175.7l.3 .3zM165.7 175.7l.4 .2z"/>
<path d="M165.7 164.3l.4-.1zM165.7 164.3l.3-.2zM165.9 163.9l-.2 .4z"/>
<path d="M165.7 175.7l.4-.1zM165.7 175.7l.4-.1zM165.9 175.4l-.2 .3z"/>
<path d="M181.4 168.9l.4 .1zM181.4 169h.4zM181.4 169.2l.4-.2z"/>
<path d="M181.5 169.3l.3-.3zM181.8 169l-.1 .5zM181.8 169l-.1 .5z"/>
<path d="M181.6 168.7l.2 .3zM181.5 168.8l.3 .2zM181.5 168.8l.3 .2z"/>
<path d="M181.8 169l.2 .5zM181.8 169l.3 .4zM181.8 169l.3 .4z"/>
<path d="M182 168.6l-.2 .4zM181.8 168.6v.4zM181.7 168.6l.1 .4z"/>
<path d="M181.8 169l.5 .2zM181.8 169l.5 .2z"/>
<path d="M181.8 169l.5-.1zM181.8 169l.4-.2zM182.1 168.7l-.3 .3z"/>
</g>
<text font-size="10.2" x="202.6" y="116.7" transform="rotate(-90 202.6 116.7)">30</text>
<g font-size="6.4">
<text x="269.8" y="42.4">Development</text>
<text x="81.1" y="55.9">True</text>
<text x="81" y="63.6">Shape</text>
<text x="107.3" y="152.1">Sectional</text>
<text x="107.5" y="159.7">top view</text>
<text x="294.2" y="229.2">NAME:Abdul Baseer</text>
<text x="294.2" y="238.5">ROLL NO.:25R11A66A3</text>
<text x="294.2" y="247.6">BRANCH: AI-ML</text>
<text x="349.1" y="247.6">SECTION:B</text>
<text x="294.2" y="256.8">TITLE:</text>
<text x="294.2" y="256.7">TITLE:SECTIONS DEVELOPMENTS</text>
<text x="294.2" y="265.9">DATE:</text>
<text x="376.6" y="265.9">MARKS:</text>
<text x="294.2" y="275.1">COLLEGE: GCET</text>
<text x="294.2" y="284.3">FACULTY SIGN:</text>
</g>
<g font-size="3.2">
<text x="129.1" y="47.7">6''</text>
<text x="118.6" y="50.4">7''</text>
<text x="135.7" y="50.3">5''</text>
<text x="286.1" y="50.8">o</text>
<text x="105.2" y="63">8''</text>
<text x="138.5" y="60.9">4''</text>
<text x="134.9" y="71.4">3''</text>
<text x="163.4" y="68.8">o'</text>
<text x="227.3" y="76.7">a</text>
<text x="345.2" y="74.7">a</text>
<text x="105.4" y="82.6">1''</text>
<text x="123.3" y="83.2">2''</text>
<text x="174.4" y="88.8">5'</text>
<text x="172.3" y="92.4">4'6'</text>
<text x="236" y="92.5">b</text>
<text x="334.5" y="92.3">h</text>
<text x="166" y="99.7">3'7'</text>
<text x="248.9" y="105.3">c</text>
<text x="321.6" y="105.3">g</text>
<text x="154.9" y="110.3">2'8'</text>
<text x="266.4" y="111.9">d</text>
<text x="305.1" y="113.2">f</text>
<text x="146.2" y="118.6">1'</text>
<text x="286.2" y="115.8">e</text>
<text x="140" y="127.6">a'</text>
<text x="147.4" y="127.6">b'h'</text>
<text x="163.3" y="129.5">c</text>
<text x="163.8" y="127.3">c'g'</text>
<text x="179.8" y="127.7">d'f'</text>
<text x="189.4" y="127.6">b</text>
<text x="146.7" y="136.4">b</text>
<text x="182.5" y="136.5">d</text>
<text x="154.9" y="140.4">2</text>
<text x="166.4" y="140.8">3</text>
<text x="172" y="144.9">4</text>
<text x="140.9" y="155.7">a 1</text>
<text x="164.3" y="155.2">o</text>
<text x="174.6" y="152.3">5</text>
<text x="189.4" y="154.2">e</text>
<text x="173.3" y="159.4">6</text>
<text x="153.9" y="167.3">8</text>
<text x="166.5" y="166.9">7</text>
<text x="147.7" y="171.6">h</text>
<text x="182" y="171.6">f</text>
<text x="165" y="178.4">g</text>
</g>
</svg>
